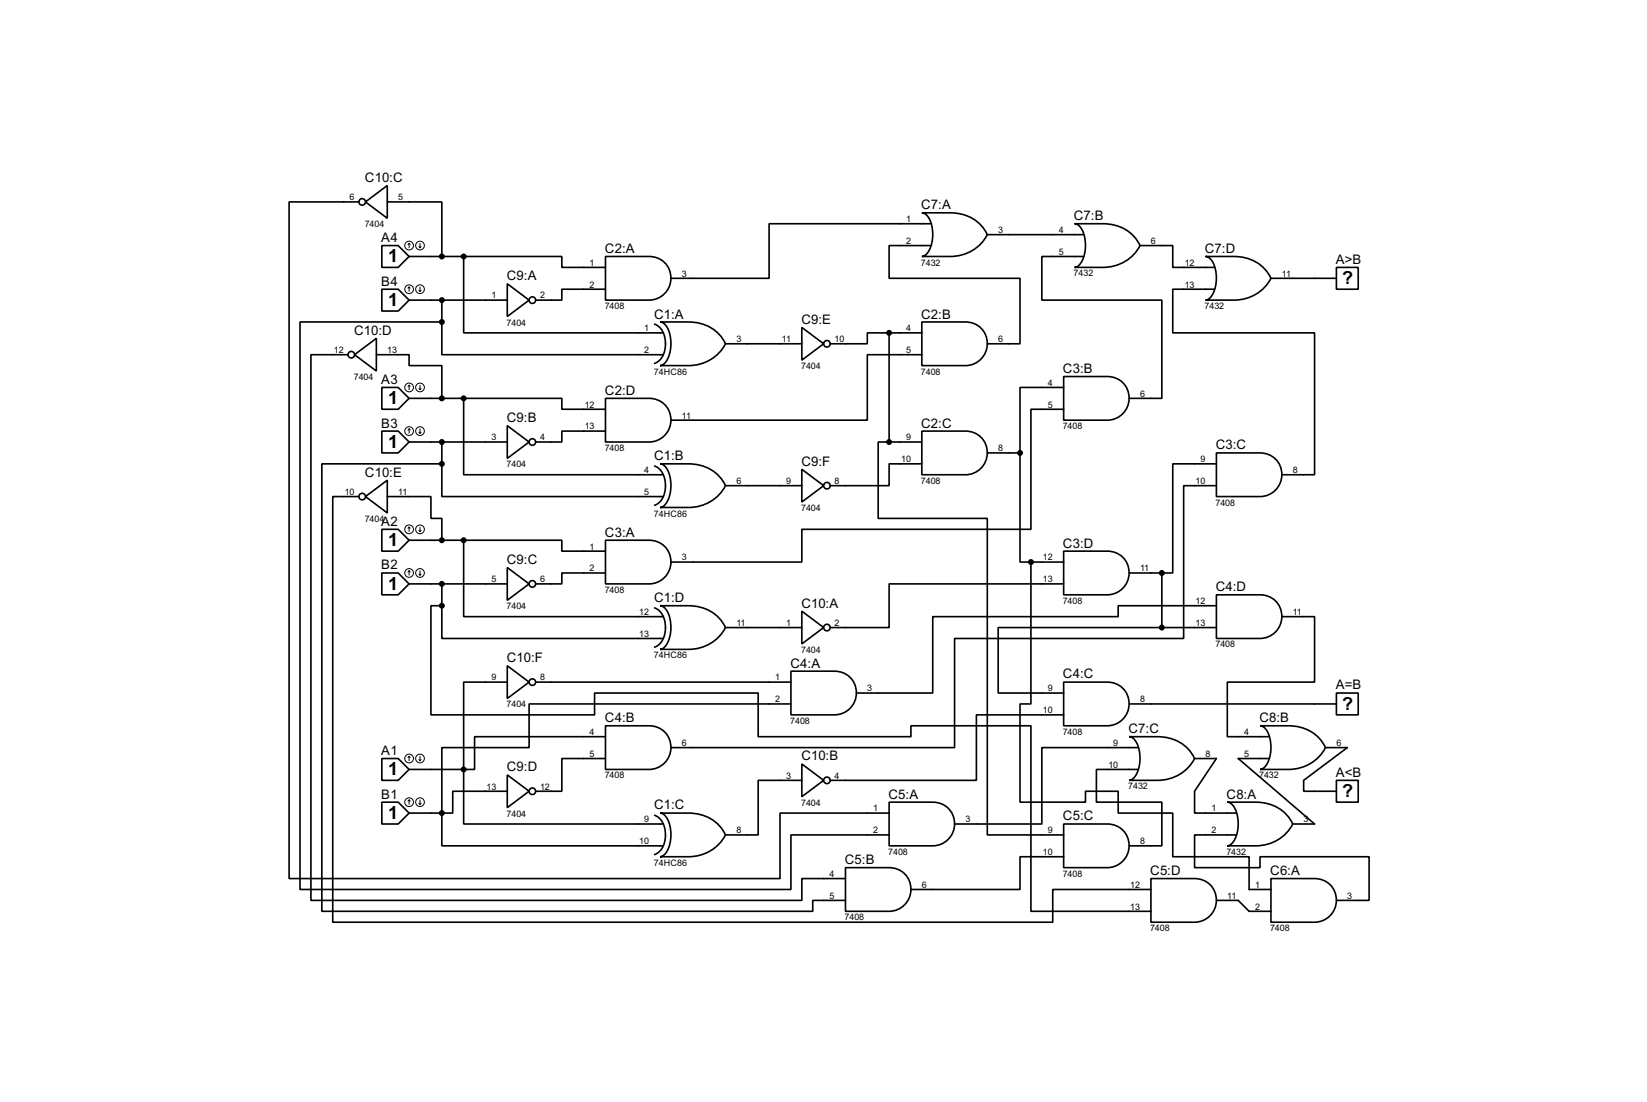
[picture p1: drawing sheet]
<svg xmlns="http://www.w3.org/2000/svg" width="383mm" height="256mm" viewBox="0 0 383 256" stroke-linecap="round" stroke-linejoin="round" font-family="sans-serif">
<g fill="none" stroke="#000" stroke-width=".38">
<path d="M83.6 47h-16.3v157.5h114.3v-15.3h25.4M85.1 47l5.1-3.8v7.6zM88.9 57.1h3.8l2.5 2.6-2.5 2.5h-3.8zM90.2 47h12.7v12.7M95.2 59.7h12.7M107.9 59.7h22.9v2.5h10.2M107.9 59.7v17.8h46.5M141 59.7h10.1a5.1 5.1 0 0 1 5.1 5.1 5.1 5.1 0 0 1-5.1 5h-10.1zM214.6 49.5h6.6a9.2 9.2 0 0 1 8.7 5.1 9.5 9.5 0 0 1-8.7 5.1h-6.6a3.5 3.5 0 0 0 2.4-3.1 7.3 7.3 0 0 0-1.4-6.7zM216.7 52.1h-37.6v12.7h-22.9M216.7 57.1h-9.7v7.7h30.5v15.2h-7.6M229.9 54.6h22.3"/>
<path d="M250.2 52.1h6.6a9.2 9.2 0 0 1 8.6 5 9.5 9.5 0 0 1-8.6 5.1h-6.6a3.5 3.5 0 0 0 2.3-3.1 7.3 7.3 0 0 0-1.4-6.7zM252.2 59.7h-9.6v10.1h27.9v22.9h-7.6M265.4 57.1h7.6v5.1h9.7M280.7 59.7h6.6a9.2 9.2 0 0 1 8.6 5.1 9.5 9.5 0 0 1-8.6 5h-6.6a3.5 3.5 0 0 0 2.3-3.1 7.3 7.3 0 0 0-1.4-6.6zM88.9 67.3h3.8l2.5 2.5-2.5 2.6h-3.8zM95.2 69.8h22.9M102.9 74.9v7.6h51.5M102.9 74.9h-33.1v132.1h114.3v-12.7h22.9M102.9 69.8v5.1M118.1 66l5.1 3.8-5.1 3.9zM141 67.3h-10.2v2.5h-6.1M152.4 75.4a5.1 5.1 0 0 1 2.4 6.2 3.9 3.9 0 0 1-2.4 3"/>
<path d="M153.7 74.9h6.6a9.2 9.2 0 0 1 8.6 5.1 9.5 9.5 0 0 1-8.6 5.1h-6.6a3.5 3.5 0 0 0 2.3-3.1 7.3 7.3 0 0 0-1.4-6.7zM186.7 76.2l5.1 3.8-5.1 3.8zM207 77.5h-5.1v2.5h-8.6M207 77.5h7.6M207 77.5v25.4M214.6 74.9h10.2a5.1 5.1 0 0 1 5.1 5.1 5.1 5.1 0 0 1-5.1 5.1h-10.2zM282.7 67.3h-9.7v10.2h33.1v33h-7.7M295.9 64.8h15.2M311.1 62.2h5.1v5.1h-5.1zM81 82.5h-8.6v127h114.3v-5h10.1M82.5 82.5l5.1-3.8v7.7zM87.6 82.5h7.6v2.6h7.7v7.6"/>
<path d="M88.9 90.2h3.8l2.5 2.5-2.5 2.5h-3.8zM95.2 92.7h12.7M107.9 92.7h22.9v2.5h10.2M107.9 92.7v17.8h46.5M118.1 99.1l5.1 3.8-5.1 3.8zM141 92.7h10.1a5.1 5.1 0 0 1 5.1 5.1 5.1 5.1 0 0 1-5.1 5.1h-10.1zM168.9 80h17.8M214.6 82.5h-12.7v15.3h-45.7M247.6 87.6h10.2a5.1 5.1 0 0 1 5.1 5.1 5.1 5.1 0 0 1-5.1 5.1h-10.2zM247.6 95.2h-7.6v28h-53.3v7.6h-30.5M247.6 90.2h-10.1v15.2M83.6 115.6h-6.1v99h167.6v-7.6h22.9"/>
<path d="M85.1 115.6l5.1-3.8v7.6zM88.9 100.3h3.8l2.5 2.6-2.5 2.5h-3.8zM90.2 115.6h10.1v5h2.6v5.1M95.2 102.9h22.9M102.9 107.9v7.7h51.5M102.9 107.9h-28v104.2h114.3v-2.6h7.6M102.9 102.9v5M141 100.3h-10.2v2.6h-6.1M152.4 108.5a5.1 5.1 0 0 1 2.4 6.1 3.9 3.9 0 0 1-2.4 3M153.7 107.9h6.6a9.2 9.2 0 0 1 8.6 5.1 9.5 9.5 0 0 1-8.6 5.1h-6.6a3.5 3.5 0 0 0 2.3-3.1 7.3 7.3 0 0 0-1.4-6.7zM168.9 113h17.8M186.7 109.2l5.1 3.8-5.1 3.8z"/>
<path d="M207 102.9h-2.5v17.7h25.4v73.7h17.7M207 102.9h7.6M214.6 100.3h10.2a5.1 5.1 0 0 1 5.1 5.1 5.1 5.1 0 0 1-5.1 5.1h-10.2zM214.6 107.9h-7.6v5.1h-13.7M229.9 105.4h7.6M237.5 105.4v25.4h2.5M283.2 105.4h10.2a5.1 5.1 0 0 1 5 5.1 5.1 5.1 0 0 1-5 5.1h-10.2zM283.2 113h-7.6v35.6h-53.4v25.4h-66M283.2 107.9h-10.2v25.4h-2.5M88.9 123.2h3.8l2.5 2.5-2.5 2.6h-3.8zM88.9 133.3h3.8l2.5 2.6-2.5 2.5h-3.8zM95.2 135.9h22.9"/>
<path d="M95.2 125.7h12.7M102.9 135.9v5.1M107.9 125.7h22.9v2.6h10.2M107.9 125.7v17.8h46.5M118.1 132.1l5.1 3.8-5.1 3.8zM141 125.7h10.1a5.1 5.1 0 0 1 5.1 5.1 5.1 5.1 0 0 1-5.1 5.1h-10.1zM141 133.3h-10.2v2.6h-6.1M240 130.8v33h-2.5v22.9h15.2v-2.6h7.6v5.1h12.7v10.2h17.8v7.6h5.1M240 130.8h7.6M247.6 128.3h10.2a5.1 5.1 0 0 1 5.1 5 5.1 5.1 0 0 1-5.1 5.1h-10.2zM247.6 135.9h-40.6v10.1h-13.7M262.9 133.3h7.6"/>
<path d="M270.5 133.3v12.7M283.2 138.4h10.2a5.1 5.1 0 0 1 5 5.1 5.1 5.1 0 0 1-5 5.1h-10.2zM102.9 141v7.6h51.5M102.9 141h-2.6v25.4h38.1v-5.1h38.1v10.1h35.6v-2.5h27.9v43.2h28M118.1 154.9l5.1 3.8-5.1 3.9zM118.1 158.7h-10.2v20.4M124.7 158.7h59.4M152.4 141.5a5.1 5.1 0 0 1 2.4 6.2 3.9 3.9 0 0 1-2.4 2.9M153.7 141h6.6a9.2 9.2 0 0 1 8.6 5 9.5 9.5 0 0 1-8.6 5.1h-6.6a3.5 3.5 0 0 0 2.3-3.1 7.3 7.3 0 0 0-1.4-6.7zM168.9 146h17.8M184.1 156.2h10.2a5.1 5.1 0 0 1 5.1 5.1 5.1 5.1 0 0 1-5.1 5.1h-10.2zM186.7 142.2l5.1 3.8-5.1 3.9z"/>
<path d="M247.6 158.7h10.2a5.1 5.1 0 0 1 5.1 5.1 5.1 5.1 0 0 1-5.1 5.1h-10.2zM270.5 146h-38.1v15.3h15.2M270.5 146h12.7M283.2 141h-22.9v2.5h-43.1v17.8h-17.8M298.4 143.5h7.7v15.2h-20.4v12.7h9.7M88.9 176.5h3.8l2.5 2.6-2.5 2.5h-3.8zM95.2 179.1h12.7M107.9 179.1v12.7h46.5M141 168.9h10.1a5.1 5.1 0 0 1 5.1 5.1 5.1 5.1 0 0 1-5.1 5.1h-10.1zM141 176.5h-10.2v7.6h-6.1M141 171.4h-30.5v7.7h-2.6M184.1 163.8h-60.9v10.2h-20.3v15.2"/>
<path d="M186.7 177.8l5.1 3.8-5.1 3.8zM247.6 166.4h-20.3v15.2h-34M262.9 171.4h6.6a9.2 9.2 0 0 1 8.6 5.1 9.5 9.5 0 0 1-8.6 5.1h-6.6a3.5 3.5 0 0 0 2.3-3.1 7.3 7.3 0 0 0-1.4-6.7zM262.9 163.8h48.2M264.9 174h-22.3v17.8h-20.4M264.9 179.1h-9.6v7.6h15.2v10.1h-7.6M278.1 176.5h5.1l-5.1 7.6v5.1h9.7M293.4 168.9h6.6a9.2 9.2 0 0 1 8.6 5.1 9.5 9.5 0 0 1-8.6 5.1h-6.6a3.5 3.5 0 0 0 2.3-3.1 7.3 7.3 0 0 0-1.4-6.7zM295.4 176.5h-7.1l17.8 15.3h-5.1M308.6 174h5.1l-10.2 7.6v2.5h7.6M311.1 161.3h5.1v5.1h-5.1zM88.9 186.7h3.8l2.5 2.5-2.5 2.6h-3.8z"/>
<path d="M95.2 189.2h7.7M102.9 189.2v7.6h51.5M118.1 180.3l5.1 3.8-5.1 3.9zM118.1 184.1h-12.7v5.1h-2.5M152.4 189.7a5.1 5.1 0 0 1 2.4 6.2 3.9 3.9 0 0 1-2.4 3M153.7 189.2h6.6a9.2 9.2 0 0 1 8.6 5.1 9.5 9.5 0 0 1-8.6 5.1h-6.6a3.5 3.5 0 0 0 2.3-3.1 7.3 7.3 0 0 0-1.4-6.7zM186.7 181.6h-10.2v12.7h-7.6M207 186.7h10.2a5.1 5.1 0 0 1 5 5.1 5.1 5.1 0 0 1-5 5h-10.2zM247.6 191.8h10.2a5.1 5.1 0 0 1 5.1 5 5.1 5.1 0 0 1-5.1 5.1h-10.2zM247.6 199.4h-10.1v7.6h-25.4M285.7 186.7h6.7a9.2 9.2 0 0 1 8.6 5.1 9.5 9.5 0 0 1-8.6 5h-6.7a3.5 3.5 0 0 0 2.4-3.1 7.3 7.3 0 0 0-1.4-6.6zM287.8 194.3h-9.7v7.6h15.3v-2.5h25.4v10.1h-7.7"/>
<path d="M311.1 181.6h5.1v5.1h-5.1zM196.8 201.9h10.2a5.1 5.1 0 0 1 5.1 5.1 5.1 5.1 0 0 1-5.1 5.1h-10.2zM268 204.5h10.1a5.1 5.1 0 0 1 5.1 5 5.1 5.1 0 0 1-5.1 5.1h-10.1zM283.2 209.5h5.1l2.5 2.6h5.1M295.9 204.5h10.2a5.1 5.1 0 0 1 5 5 5.1 5.1 0 0 1-5 5.1h-10.2z"/>
<circle cx="84.3" cy="47" r=".76"/>
<circle cx="124" cy="69.9" r=".76"/>
<circle cx="81.8" cy="82.6" r=".76"/>
<circle cx="192.5" cy="80" r=".76"/>
<circle cx="84.3" cy="115.6" r=".76"/>
<circle cx="124" cy="102.9" r=".76"/>
<circle cx="192.5" cy="113" r=".76"/>
<circle cx="124" cy="135.9" r=".76"/>
<circle cx="124" cy="158.8" r=".76"/>
<circle cx="192.5" cy="146.1" r=".76"/>
<circle cx="124" cy="184.2" r=".76"/>
<circle cx="192.5" cy="181.6" r=".76"/>
</g>
<g fill="none" stroke="#000" stroke-width=".23">
<path d="M95.2 56.6l-.2 .3M95.2 56.6l.3 .3M95.2 56.6v1.1M97.5 57.4l.3 .3M97.8 56.6v1.1M98 57.4l-.2 .3M95.2 66.8v1M95.2 66.8l-.2 .3M95.2 66.8l.3 .3M97.5 67.6l.3 .2M97.8 66.8v1M98 67.6l-.2 .2"/>
<path d="M95.2 89.7v1M95.2 99.8v1M95.2 89.7l-.2 .2M95.2 89.7l.3 .2M95.2 99.8l-.2 .3M95.2 99.8l.3 .3M97.5 90.4l.3 .3M97.8 89.7v1M97.8 99.8v1M98 90.4l-.2 .3M97.5 100.6l.3 .2M98 100.6l-.2 .2"/>
<path d="M95.2 122.7v1M95.2 132.8v1.1M95.2 122.7l-.2 .2M95.2 122.7l.3 .2M95.2 132.8l-.2 .3M95.2 132.8l.3 .3M97.5 123.4l.3 .3M97.5 133.6l.3 .3M97.8 122.7v1M97.8 132.8v1.1M98 123.4l-.2 .3M98 133.6l-.2 .3"/>
<path d="M95.2 176v1M95.2 176l-.2 .3M95.2 176l.3 .3M97.5 176.8l.3 .2M97.8 176v1M98 176.8l-.2 .2M95.2 186.2v1M95.2 186.2l-.2 .2M95.2 186.2l.3 .2M97.5 186.9l.3 .3M97.8 186.2v1M98 186.9l-.2 .3"/>
<circle cx="95.2" cy="57.2" r="1.02"/>
<circle cx="97.8" cy="57.2" r="1.02"/>
<circle cx="95.2" cy="67.3" r="1.02"/>
<circle cx="97.8" cy="67.3" r="1.02"/>
<circle cx="95.2" cy="90.2" r="1.02"/>
<circle cx="97.8" cy="90.2" r="1.02"/>
<circle cx="95.2" cy="100.3" r="1.02"/>
<circle cx="97.8" cy="100.3" r="1.02"/>
<circle cx="95.2" cy="123.2" r="1.02"/>
<circle cx="95.2" cy="133.4" r="1.02"/>
<circle cx="97.8" cy="133.4" r="1.02"/>
<circle cx="97.8" cy="123.2" r="1.02"/>
<circle cx="95.2" cy="176.5" r="1.02"/>
<circle cx="97.8" cy="176.5" r="1.02"/>
<circle cx="95.2" cy="186.7" r="1.02"/>
<circle cx="97.8" cy="186.7" r="1.02"/>
</g>
<g fill="#000" stroke="#000" stroke-width=".38">
<circle cx="102.9" cy="59.7" r=".51"/>
<circle cx="107.9" cy="59.7" r=".51"/>
<circle cx="102.9" cy="74.9" r=".51"/>
<circle cx="102.9" cy="69.8" r=".51"/>
<circle cx="207" cy="77.5" r=".51"/>
<circle cx="102.9" cy="92.7" r=".51"/>
<circle cx="107.9" cy="92.7" r=".51"/>
<circle cx="102.9" cy="107.9" r=".51"/>
<circle cx="102.9" cy="102.9" r=".51"/>
<circle cx="207" cy="102.9" r=".51"/>
<circle cx="237.5" cy="105.4" r=".51"/>
<circle cx="102.9" cy="125.7" r=".51"/>
<circle cx="102.9" cy="135.9" r=".51"/>
<circle cx="107.9" cy="125.7" r=".51"/>
<circle cx="240" cy="130.8" r=".51"/>
<circle cx="270.5" cy="133.3" r=".51"/>
<circle cx="102.9" cy="141" r=".51"/>
<circle cx="270.5" cy="146" r=".51"/>
<circle cx="107.9" cy="179.1" r=".51"/>
<circle cx="102.9" cy="189.2" r=".51"/>
</g>
<g font-size="4.7">
<text x="90.3" y="61.1">1</text>
<text x="90.3" y="71.2">1</text>
<text x="312.5" y="66.2">?</text>
<text x="90.3" y="94.1">1</text>
<text x="90.3" y="104.3">1</text>
<text x="90.3" y="127.1">1</text>
<text x="90.3" y="137.3">1</text>
<text x="312.5" y="165.2">?</text>
<text x="90.3" y="180.5">1</text>
<text x="312.5" y="185.5">?</text>
<text x="90.3" y="190.6">1</text>
</g>
<g font-size="3.4">
<text x="85" y="42.4">C10:C</text>
<text x="214.5" y="48.7">C7:A</text>
<text x="250" y="51.3">C7:B</text>
<text x="88.8" y="56.3">A4</text>
<text x="140.9" y="58.9">C2:A</text>
<text x="280.5" y="58.9">C7:D</text>
<text x="118" y="65.2">C9:A</text>
<text x="311" y="61.4">A&gt;B</text>
<text x="88.8" y="66.5">B4</text>
<text x="82.4" y="77.9">C10:D</text>
<text x="152.3" y="74.1">C1:A</text>
<text x="186.6" y="75.4">C9:E</text>
<text x="214.5" y="74.1">C2:B</text>
<text x="88.8" y="89.4">A3</text>
<text x="247.5" y="86.8">C3:B</text>
<text x="140.9" y="91.9">C2:D</text>
<text x="88.8" y="99.5">B3</text>
<text x="118" y="98.3">C9:B</text>
<text x="214.5" y="99.5">C2:C</text>
<text x="152.3" y="107.1">C1:B</text>
<text x="283.1" y="104.6">C3:C</text>
<text x="85" y="111">C10:E</text>
<text x="186.6" y="108.4">C9:F</text>
<text x="88.8" y="122.4">A2</text>
<text x="140.9" y="124.9">C3:A</text>
<text x="118" y="131.2">C9:C</text>
<text x="247.5" y="127.5">C3:D</text>
<text x="88.8" y="132.5">B2</text>
<text x="283.1" y="137.6">C4:D</text>
<text x="152.3" y="140.1">C1:D</text>
<text x="186.6" y="141.4">C10:A</text>
<text x="118" y="154.1">C10:F</text>
<text x="184" y="155.4">C4:A</text>
<text x="247.5" y="157.9">C4:C</text>
<text x="311" y="160.4">A=B</text>
<text x="140.9" y="168.1">C4:B</text>
<text x="262.7" y="170.6">C7:C</text>
<text x="293.2" y="168.1">C8:B</text>
<text x="88.8" y="175.7">A1</text>
<text x="118" y="179.5">C9:D</text>
<text x="186.6" y="177">C10:B</text>
<text x="88.8" y="185.8">B1</text>
<text x="206.9" y="185.8">C5:A</text>
<text x="285.6" y="185.8">C8:A</text>
<text x="311" y="180.8">A&lt;B</text>
<text x="152.3" y="188.4">C1:C</text>
<text x="247.5" y="190.9">C5:C</text>
<text x="196.7" y="201.1">C5:B</text>
<text x="267.8" y="203.6">C5:D</text>
<text x="295.8" y="203.6">C6:A</text>
</g>
<g font-size="2.3">
<text x="81.4" y="46.6">6</text>
<text x="92.7" y="46.6">5</text>
<text x="84.9" y="52.9">7404</text>
<text x="210.9" y="51.7">1</text>
<text x="210.9" y="56.8">2</text>
<text x="232.4" y="54.2">3</text>
<text x="246.5" y="54.2">4</text>
<text x="246.5" y="59.3">5</text>
<text x="268" y="56.8">6</text>
<text x="137.3" y="61.8">1</text>
<text x="158.7" y="64.4">3</text>
<text x="214.4" y="61.8">7432</text>
<text x="250" y="64.3">7432</text>
<text x="275.8" y="61.8">12</text>
<text x="298.4" y="64.4">11</text>
<text x="114.4" y="69.5">1</text>
<text x="125.7" y="69.5">2</text>
<text x="137.3" y="66.9">2</text>
<text x="140.8" y="72">7408</text>
<text x="275.8" y="66.9">13</text>
<text x="280.5" y="72">7432</text>
<text x="117.9" y="75.8">7404</text>
<text x="150" y="77.1">1</text>
<text x="210.9" y="77.1">4</text>
<text x="77.7" y="82.2">12</text>
<text x="90.2" y="82.2">13</text>
<text x="150" y="82.2">2</text>
<text x="171.4" y="79.6">3</text>
<text x="182" y="79.6">11</text>
<text x="194.3" y="79.6">10</text>
<text x="210.9" y="82.2">5</text>
<text x="232.4" y="79.6">6</text>
<text x="82.4" y="88.5">7404</text>
<text x="152.2" y="87.2">74HC86</text>
<text x="186.5" y="85.9">7404</text>
<text x="214.4" y="87.2">7408</text>
<text x="244" y="89.8">4</text>
<text x="136.1" y="94.9">12</text>
<text x="244" y="94.9">5</text>
<text x="265.4" y="92.3">6</text>
<text x="136.1" y="99.9">13</text>
<text x="158.7" y="97.4">11</text>
<text x="247.4" y="99.9">7408</text>
<text x="114.4" y="102.5">3</text>
<text x="125.7" y="102.5">4</text>
<text x="140.8" y="105">7408</text>
<text x="209.8" y="107.6">10</text>
<text x="210.9" y="102.5">9</text>
<text x="232.4" y="105">8</text>
<text x="279.5" y="107.6">9</text>
<text x="117.9" y="108.8">7404</text>
<text x="150" y="110.1">4</text>
<text x="171.4" y="112.6">6</text>
<text x="183" y="112.6">9</text>
<text x="194.3" y="112.6">8</text>
<text x="214.4" y="112.6">7408</text>
<text x="278.4" y="112.6">10</text>
<text x="301" y="110.1">8</text>
<text x="80.3" y="115.2">10</text>
<text x="92.7" y="115.2">11</text>
<text x="150" y="115.2">5</text>
<text x="186.5" y="119">7404</text>
<text x="283" y="117.7">7408</text>
<text x="84.9" y="121.5">7404</text>
<text x="152.2" y="120.2">74HC86</text>
<text x="137.3" y="127.9">1</text>
<text x="158.7" y="130.4">3</text>
<text x="242.8" y="130.4">12</text>
<text x="114.4" y="135.5">5</text>
<text x="125.7" y="135.5">6</text>
<text x="137.3" y="133">2</text>
<text x="140.8" y="138">7408</text>
<text x="242.8" y="135.5">13</text>
<text x="265.4" y="133">11</text>
<text x="117.9" y="141.8">7404</text>
<text x="148.8" y="143.1">12</text>
<text x="247.4" y="140.5">7408</text>
<text x="278.4" y="140.6">12</text>
<text x="301" y="143.1">11</text>
<text x="148.8" y="148.2">13</text>
<text x="171.4" y="145.7">11</text>
<text x="183" y="145.7">1</text>
<text x="194.3" y="145.7">2</text>
<text x="278.4" y="145.7">13</text>
<text x="152.2" y="153.2">74HC86</text>
<text x="186.5" y="151.9">7404</text>
<text x="283" y="150.7">7408</text>
<text x="114.4" y="158.4">9</text>
<text x="125.7" y="158.4">8</text>
<text x="180.5" y="158.4">1</text>
<text x="201.9" y="160.9">3</text>
<text x="244" y="160.9">9</text>
<text x="117.9" y="164.6">7404</text>
<text x="180.5" y="163.4">2</text>
<text x="242.8" y="166">10</text>
<text x="265.4" y="163.4">8</text>
<text x="137.3" y="171.1">4</text>
<text x="158.7" y="173.6">6</text>
<text x="184" y="168.4">7408</text>
<text x="247.4" y="171">7408</text>
<text x="259.2" y="173.6">9</text>
<text x="289.7" y="171.1">4</text>
<text x="311.1" y="173.6">6</text>
<text x="137.3" y="176.1">5</text>
<text x="258.1" y="178.7">10</text>
<text x="280.7" y="176.1">8</text>
<text x="289.7" y="176.1">5</text>
<text x="113.3" y="183.8">13</text>
<text x="125.7" y="183.8">12</text>
<text x="140.8" y="181.1">7408</text>
<text x="183" y="181.2">3</text>
<text x="194.3" y="181.2">4</text>
<text x="262.7" y="183.7">7432</text>
<text x="293.2" y="181.1">7432</text>
<text x="117.9" y="190">7404</text>
<text x="150" y="191.4">9</text>
<text x="186.5" y="187.5">7404</text>
<text x="203.3" y="188.8">1</text>
<text x="224.8" y="191.4">3</text>
<text x="282.1" y="188.8">1</text>
<text x="303.5" y="191.4">3</text>
<text x="148.8" y="196.5">10</text>
<text x="171.4" y="193.9">8</text>
<text x="203.3" y="193.9">2</text>
<text x="244" y="193.9">9</text>
<text x="265.4" y="196.5">8</text>
<text x="282.1" y="193.9">2</text>
<text x="152.2" y="201.5">74HC86</text>
<text x="206.8" y="198.9">7408</text>
<text x="242.8" y="199">10</text>
<text x="285.5" y="198.9">7432</text>
<text x="193.2" y="204.1">4</text>
<text x="193.2" y="209.2">5</text>
<text x="214.6" y="206.6">6</text>
<text x="247.4" y="204">7408</text>
<text x="263.1" y="206.6">12</text>
<text x="285.8" y="209.2">11</text>
<text x="292.2" y="206.6">1</text>
<text x="313.7" y="209.2">3</text>
<text x="196.6" y="214.2">7408</text>
<text x="263.1" y="211.7">13</text>
<text x="292.2" y="211.7">2</text>
<text x="267.8" y="216.7">7408</text>
<text x="295.7" y="216.7">7408</text>
</g>
</svg>
